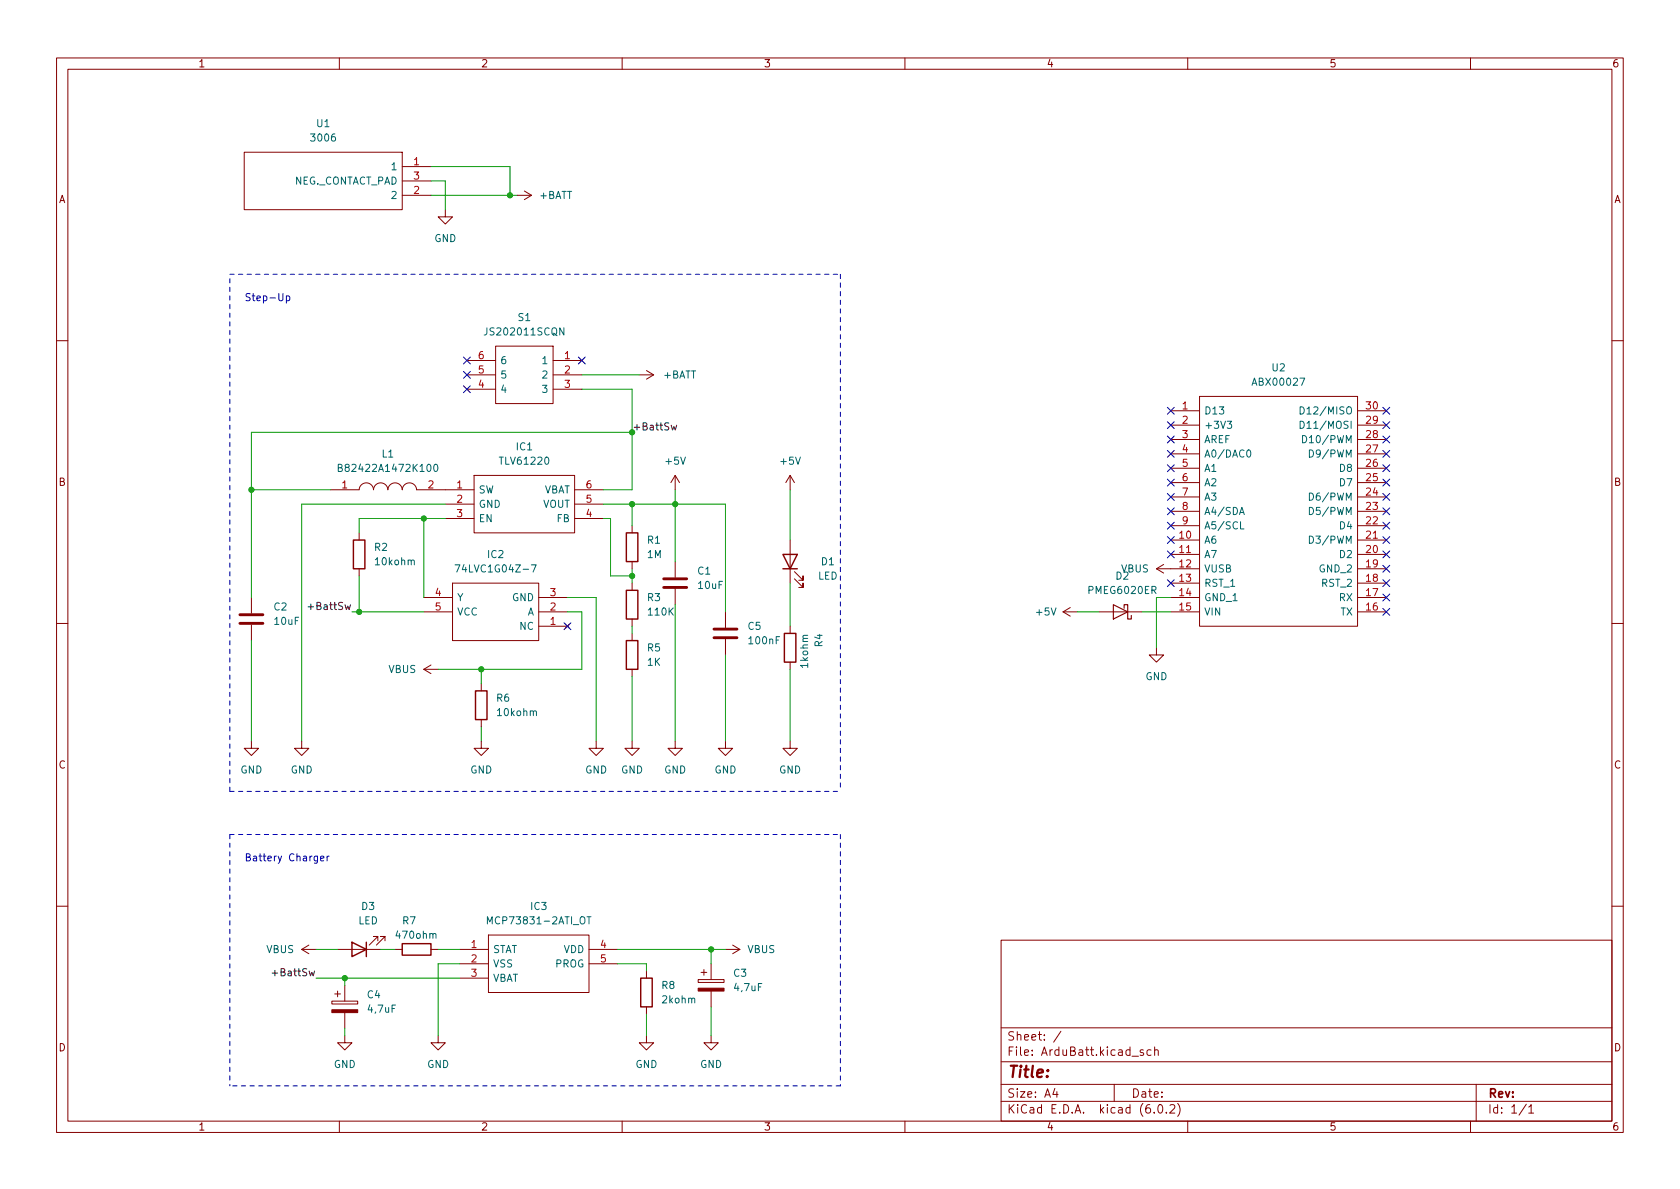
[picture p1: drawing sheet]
<svg xmlns="http://www.w3.org/2000/svg" width="297mm" height="210mm" viewBox="0 0 297 210" stroke-linecap="round" stroke-linejoin="round" font-family="sans-serif">
<g fill="none" stroke="#840000" stroke-width=".18">
<path d="M10 10.2h277v190.1h-277zM12 12.2h273v186.1h-273zM60 10.2v2M110 10.2v2M160 10.2v2M210 10.2v2M260 10.2v2M43.2 26.9h27.9v10.2h-27.9zM71.1 29.5h5.1M71.1 34.5h5.1M71.1 32h5.1M78.7 37.1v1.2h1.3l-1.3 1.3-1.2-1.3h1.2"/>
<path d="M91.4 34.5h2.6M92.7 33.8l1.3 .7M94 34.5l-1.3 .8M10 60.2h2M82.5 66.3h5.1M82.5 63.7h5.1M82.5 68.8h5.1M87.6 61.2h10.2v10.2h-10.2zM97.8 66.3h5.1M97.8 63.7h5.1M97.8 68.8h5.1M113 66.3h2.6"/>
<path d="M114.3 65.5l1.3 .8M115.6 66.3l-1.3 .8M207 72.6h5.1M207 75.2h5.1M207 77.7h5.1M212.1 70.1h27.9v40.6h-27.9zM240 72.6h5.1M240 75.2h5.1M240 77.7h5.1M285 60.2h2M58.4 86.6h5.1a1.27 1.27 0 0 1 1.3-1.2 1.27 1.27 0 0 1 1.2 1.2 1.27 1.27 0 0 1 1.3-1.2 1.27 1.27 0 0 1 1.3 1.2 1.27 1.27 0 0 1 1.2-1.2 1.27 1.27 0 0 1 1.3 1.2 1.27 1.27 0 0 1 1.3-1.2 1.27 1.27 0 0 1 1.3 1.2h10.1M63.5 94.2v1.3"/>
<path d="M78.7 89.1h5.1M78.7 91.7h5.1M83.8 84.1h17.8v10.1h-17.8zM101.6 86.6h5.1M101.6 89.1h5.1M101.6 91.7h5.1M111.8 93v1.2M111.8 99.3v1.3M119.4 84.1l-.8 1.2M119.4 84.1v2.5M119.4 99.3v2.8M119.4 84.1l.7 1.2"/>
<path d="M139.7 84.1l-.8 1.2M139.7 84.1v2.5M139.7 95.5v7.6M139.7 84.1l.8 1.2M205.7 99.8l-1.2 .8M207 95.5h5.1M207 98h5.1M207 93h5.1M207 90.4h5.1M207 87.9h5.1M207 85.3h5.1M207 82.8h5.1"/>
<path d="M207 80.3h5.1M240 95.5h5.1M240 98h5.1M240 93h5.1M240 90.4h5.1M240 87.9h5.1M240 85.3h5.1M240 82.8h5.1M240 80.3h5.1M10 110.2h2M44.4 105.7v2.8M44.4 110.5v2.8"/>
<path d="M63.5 100.6v1.2M74.9 108.2h5.1M74.9 105.7h5.1M74.9 118.4l1.3 .7M74.9 118.4h2.6M76.2 117.6l-1.3 .8M80 103.1h15.2v10.2h-15.2zM95.2 110.7h5.1M95.2 108.2h5.1M95.2 105.7h5.1M99.9 110.4l.8 .7M100.7 110.4l-.8 .7"/>
<path d="M111.8 103.1v1.3M111.8 109.5v1.2M111.8 112v1.3M111.8 118.4v1.2M119.4 104.1v2.8M128.3 108.2v2.8M128.3 113v2.8M139.7 110.7v1.3M139.7 117.1v1.3M140.5 102.4l1.5 1.5v-.8v.8h-.8M140.5 101.1l1.5 1.5v-.8v.8h-.8M188 108.2h2.5"/>
<path d="M188 108.2l1.2 .8M189.2 107.4l-1.2 .8M194.3 108.2h7.6M204.5 114.5v1.3h1.2l-1.2 1.3-1.3-1.3h1.3M204.5 100.6h7.6M204.5 100.6l1.2 .7M207 108.2h5.1M207 105.7h5.1M207 103.1h5.1M240 108.2h5.1M240 105.7h5.1M240 100.6h5.1"/>
<path d="M240 103.1h5.1M285 110.2h2M44.4 131.1v1.2h1.3l-1.3 1.3-1.2-1.3h1.2M53.3 131.1v1.2h1.3l-1.3 1.3-1.2-1.3h1.2M85.1 131.1v1.2h1.3l-1.3 1.3-1.3-1.3h1.3M85.1 120.9v1.3M85.1 127.2v1.3M105.4 131.1v1.2h1.3l-1.3 1.3-1.3-1.3h1.3M111.8 131.1v1.2h1.2l-1.2 1.3-1.3-1.3h1.3M119.4 131.1v1.2h1.2l-1.2 1.3-1.3-1.3h1.3M128.3 131.1v1.2h1.2l-1.2 1.3-1.3-1.3h1.3M139.7 131.1v1.2h1.3l-1.3 1.3-1.3-1.3h1.3"/>
<path d="M10 160.2h2M53.3 167.9h2.6M53.3 167.9l1.3 .8M54.6 167.1l-1.3 .8M58.7 177h4.5v.5h-4.5zM59.2 175.8h1M59.7 167.9h7.6M59.7 175.3v1M61 174.2v2.8M61 179.1v2.8M66.8 166.4v-.8h-.8h.8l-1.5 1.5M68.1 166.4v-.8h-.8h.8l-1.6 1.5"/>
<path d="M69.8 167.9h1.3M76.2 167.9h1.3M81.3 167.9h5.1M81.3 170.4h5.1M81.3 173h5.1M86.4 165.3h17.7v10.2h-17.7zM104.1 167.9h5.1M104.1 170.4h5.1M114.3 171.7v1.3M114.3 178v1.3M123.4 173.2h4.6v.5h-4.6zM124 172h1"/>
<path d="M124.5 171.4v1.1M125.7 170.4v2.8M125.7 175.3v2.7M128.3 167.9h2.5M129.5 167.1l1.3 .8M130.8 167.9l-1.3 .8M177 166.3h108v32h-108zM285 160.2h2M60 198.3v2M61 183.1v1.3h1.2l-1.2 1.3-1.3-1.3h1.3M77.5 183.1v1.3h1.2l-1.2 1.3-1.3-1.3h1.3M110 198.3v2"/>
<path d="M114.3 183.1v1.3h1.3l-1.3 1.3-1.3-1.3h1.3M125.7 183.1v1.3h1.3l-1.3 1.3-1.2-1.3h1.2M160 198.3v2M177 194.8h108M177 191.8h108M177 187.8h108M177 181.8h108M186.5 192.5l-.4 1h1M186.9 193v1M187.6 182.4l-1.3 1.9M197 191.8v3M200.1 186.8h1.2"/>
<path d="M202.1 185.7l-.3-.1-.2 .2v.3l.5 .1v.4h-.5M203.5 185.7l-.4-.1-.3 .3v.4l.1 .3h.6M204.1 196.7v.1M204.1 185.8l.3-.2 .3 .1 .1 .9M204.1 185.1v1.5M204.9 195.4l.2-.1a.81 .81 0 0 1 .6 .7 .81 .81 0 0 1-.3 .8h-.2a.81 .81 0 0 1-.6-.6 .81 .81 0 0 1 .3-.8zM206.2 196.7v.1M206.9 195.5l.5-.2 .2 .2 .1 .3-.9 1h.9M208.2 195.1a1.72 1.72 0 0 1 0 2.3M210 198.3v2M260 198.3v2M261 191.8v6.5"/>
<path d="M269.9 195.3l-1.3 1.9M270.3 195.8l.4-.5v1.5M270.3 196.8h.9"/>
</g>
<g fill="none" stroke="#006464" stroke-width=".18">
<path d="M99.7 58v1.2l-.7-1.2v1.2M217 74.5h.8l-.5 .5 .4 .1v.5l-.2 .2-.5-.2M220.6 79.6h.1a.68 .68 0 0 1 .5 .6 .68 .68 0 0 1-.5 .6 .84 .84 0 0 1-.1-1.2zM229.9 74.5a.64 .64 0 0 1 .7 .6 .64 .64 0 0 1-.7 .7zM229.9 71.9a.64 .64 0 0 1 .7 .7 .64 .64 0 0 1-.7 .6zM230.3 77a.64 .64 0 0 1 .7 .7 .64 .64 0 0 1-.7 .6zM231.5 79.6a.64 .64 0 0 1 .7 .6 .64 .64 0 0 1-.7 .6zM59.8 82.7l.6-.1 .1-.1-.1-.3-.6-.1v1.3h.5l.2-.1v-.4l-.3-.2M76.8 82.2l.2-.1a.68 .68 0 0 1 .4 .6 .68 .68 0 0 1-.4 .7l-.2-.1-.1-.4zM80.5 99.9h.8l-.5 1.3M93.9 99.9h.9l-.5 1.3M219.2 91l.4-1.3 .4 1.3"/>
<path d="M219.3 90.6h.6M219.3 92.3v1.2h.6M231.5 94.8a.64 .64 0 0 1 .7 .6 .64 .64 0 0 1-.7 .7zM231.5 89.7a.64 .64 0 0 1 .7 .7 .64 .64 0 0 1-.7 .6zM231.5 87.2a.64 .64 0 0 1 .7 .6 .64 .64 0 0 1-.7 .7zM86.2 163.4v-1.3l.4 .9 .4-.9v1.3M103.8 162.1h.7M104.1 162.1v1.3"/>
</g>
<path d="M62.5 95.5h2v5.1h-2zM110.7 94.2h2.1v5.1h-2.1zM138.4 98h2.6l-1.3 2.6zM110.7 104.4h2.1v5.1h-2.1zM110.7 113.3h2.1v5.1h-2.1zM138.4 100.6h2.6M138.7 112h2v5.1h-2zM84.1 122.2h2v5h-2zM62.2 166.6l2.6 1.3-2.6 1.3zM64.8 166.6v2.6M71.1 166.9h5.1v2h-5.1zM113.3 173h2v5h-2z" fill="none" stroke="#840000" stroke-width=".25"/>
<g fill="#840000" stroke="#840000" stroke-width=".18">
<path d="M123.4 174.7h4.6v.6h-4.6z"/>
<path d="M58.7 178.6h4.5v.5h-4.5z"/>
</g>
<path d="M42.4 110.2h4.1M42.4 108.7h4.1M117.3 103.9h4.1M117.3 102.4h4.1M126.2 112.8h4.1M126.2 111.2h4.1" fill="none" stroke="#840000" stroke-width=".51"/>
<path d="M196.8 106.9l2.6 1.3-2.6 1.3zM198.8 107.6v-.7h.6v2.6h.6v-.7" fill="none" stroke="#840000" stroke-width=".2"/>
<path d="M118.7 75.2l.2 .8 .3-.6 .2 .6 .2-.8M54.5 107.3h.9M48.1 172.1h1" fill="none" stroke="#0f0f0f" stroke-width=".18"/>
<path d="M50.6 52.4l.4-.1 .2 .3-.1 .5h-.5M50.6 52.3v1.3M56.7 151.8l.6-.1-.1-.2-.3-.1-.2 .2v.6h.5M57.8 151.4v.8M58.2 151.4l-.4 .2" fill="none" stroke="#0000c2" stroke-width=".18"/>
<path d="M40.6 48.5h108M148.6 48.5v91.4M40.6 139.9v-91.4M40.6 139.9h108M40.6 147.6v44.4M40.6 147.6h108M148.6 147.6v44.4M148.6 192h-108" fill="none" stroke="#0000c2" stroke-width=".18" stroke-dasharray=".8 .8"/>
<g fill="none" stroke="#009600" stroke-width=".18">
<path d="M76.2 32h2.5v5.1M76.2 29.5h14v5M76.2 34.5h15.2M102.9 68.8h8.9v17.8h-5.1M102.9 66.3h10.1M111.8 76.4h-67.4v29.3M44.4 86.6h14M74.9 91.7v14M78.7 91.7h-15.2v2.5M78.7 89.1h-25.4v42M106.7 91.7h1.2v10.1h3.9M106.7 89.1h21.6v19.1"/>
<path d="M111.8 89.1v3.9M119.4 86.6v12.7M139.7 86.6v8.9M44.4 113.3v17.8M62.2 108.2h12.7M63.5 101.8v6.4M85.1 118.4v2.5M100.3 108.2h2.6v10.2h-25.4M100.3 105.7h5.1v25.4M111.8 100.6v2.5M111.8 110.7v1.3M111.8 119.6v11.5"/>
<path d="M119.4 106.9v24.2M128.3 115.8v15.3M139.7 103.1v7.6M139.7 118.4v12.7M190.5 108.2h3.8M201.9 108.2h5.1M207 105.7h-2.5v8.8M85.1 128.5v2.6M55.9 173h25.4M55.9 167.9h3.8M61 173v1.2M67.3 167.9h2.5"/>
<path d="M77.5 167.9h3.8M81.3 170.4h-3.8v12.7M109.2 170.4h5.1v1.3M109.2 167.9h19.1M114.3 179.3v3.8M125.7 167.9v2.5M125.7 178v5.1M61 181.9v1.2"/>
</g>
<g fill="none" stroke="#000084" stroke-width=".18">
<path d="M81.9 68.2l1.3 1.2M81.9 63.1l1.3 1.3M81.9 65.7l1.3 1.2M83.2 68.2l-1.3 1.2M83.2 63.1l-1.3 1.3M83.2 65.7l-1.3 1.2M102.3 63.1l1.2 1.3M103.5 63.1l-1.2 1.3M206.4 79.6l1.2 1.3M206.4 77.1l1.2 1.2M206.4 74.6l1.2 1.2M206.4 72l1.2 1.2"/>
<path d="M207.6 79.6l-1.2 1.3M207.6 77.1l-1.2 1.2M207.6 74.6l-1.2 1.2M207.6 72l-1.2 1.2M244.5 79.6l1.2 1.3M244.5 77.1l1.2 1.2M244.5 72l1.2 1.2M244.5 74.6l1.2 1.2M245.7 79.6l-1.2 1.3M245.7 77.1l-1.2 1.2M245.7 72l-1.2 1.2M245.7 74.6l-1.2 1.2"/>
<path d="M206.4 82.2l1.2 1.2M206.4 89.8l1.2 1.2M206.4 92.3l1.2 1.3M206.4 94.9l1.2 1.2M206.4 97.4l1.2 1.2M206.4 87.3l1.2 1.2M206.4 84.7l1.2 1.2M207.6 82.2l-1.2 1.2M207.6 89.8l-1.2 1.2M207.6 92.3l-1.2 1.3M207.6 94.9l-1.2 1.2M207.6 97.4l-1.2 1.2"/>
<path d="M207.6 87.3l-1.2 1.2M207.6 84.7l-1.2 1.2M244.5 97.4l1.2 1.2M244.5 82.2l1.2 1.2M244.5 84.7l1.2 1.2M244.5 87.3l1.2 1.2M244.5 92.3l1.2 1.3M244.5 89.8l1.2 1.2M244.5 94.9l1.2 1.2M244.5 100l1.2 1.2M245.7 97.4l-1.2 1.2M245.7 82.2l-1.2 1.2"/>
<path d="M245.7 84.7l-1.2 1.2M245.7 87.3l-1.2 1.2M245.7 92.3l-1.2 1.3M245.7 89.8l-1.2 1.2M245.7 94.9l-1.2 1.2M245.7 100l-1.2 1.2M99.7 110.1l1.2 1.2M100.9 110.1l-1.2 1.2M206.4 102.5l1.2 1.2M207.6 102.5l-1.2 1.2M244.5 107.6l1.2 1.2M244.5 102.5l1.2 1.2"/>
<path d="M244.5 105l1.2 1.3M245.7 107.6l-1.2 1.2M245.7 102.5l-1.2 1.2M245.7 105l-1.2 1.3"/>
</g>
<g fill="#009600" stroke="#009600" stroke-width=".18">
<circle cx="44.4" cy="86.6" r=".46"/>
<circle cx="74.9" cy="91.7" r=".46"/>
<circle cx="90.2" cy="34.5" r=".46"/>
<circle cx="61" cy="173" r=".46"/>
<circle cx="85.1" cy="118.4" r=".46"/>
<circle cx="111.8" cy="101.8" r=".46"/>
<circle cx="111.8" cy="76.4" r=".46"/>
<circle cx="111.8" cy="89.1" r=".46"/>
<circle cx="119.4" cy="89.1" r=".46"/>
<circle cx="125.7" cy="167.9" r=".46"/>
<circle cx="63.5" cy="108.2" r=".46"/>
</g>
<text font-size="2.8" fill="#840000" x="178" y="190.6">Title:</text>
<g font-size="2.1" fill="#840000">
<text x="178" y="184">Sheet: /</text>
<text x="178" y="186.7">File: ArduBatt.kicad_sch</text>
<text x="178" y="196.9">KiCad E.D.A. kicad (6.0.2)</text>
<text x="178" y="194.1">Size: A4</text>
<text x="200" y="194.1">Date:</text>
<text x="263" y="194.1">Rev:</text>
<text x="263" y="196.9">Id: 1/1</text>
</g>
<g font-size="1.8" fill="#840000">
<text x="35" y="11.9">1</text>
<text x="85" y="11.9">2</text>
<text x="135" y="11.9">3</text>
<text x="185" y="11.9">4</text>
<text x="235" y="11.9">5</text>
<text x="285" y="11.9">6</text>
<text x="10.3" y="35.9">A</text>
<text x="285.3" y="35.9">A</text>
<text x="10.3" y="85.9">B</text>
<text x="285.3" y="85.9">B</text>
<text x="10.3" y="135.9">C</text>
<text x="285.3" y="135.9">C</text>
<text x="10.3" y="185.9">D</text>
<text x="285.3" y="185.9">D</text>
<text x="35" y="199.9">1</text>
<text x="85" y="199.9">2</text>
<text x="135" y="199.9">3</text>
<text x="185" y="199.9">4</text>
<text x="235" y="199.9">5</text>
<text x="285" y="199.9">6</text>
</g>
<g font-size="1.8" fill="#006464">
<text x="56" y="22.5">U1</text>
<text x="55.2" y="25">3006</text>
<text x="51.7" y="32.6">NEG._CONTACT_PAD</text>
<text x="69.4" y="30.1">1</text>
<text x="69.4" y="35.2">2</text>
<text x="95.4" y="35.2">+BATT</text>
<text x="76.8" y="42.8">GND</text>
<text x="86.1" y="59.3">JS202011SCQN</text>
<text x="91.6" y="56.8">S1</text>
<text x="88.4" y="64.4">6</text>
<text x="96" y="64.4">1</text>
<text x="224.9" y="65.7">U2</text>
<text x="88.4" y="69.5">4</text>
<text x="88.4" y="66.9">5</text>
<text x="96" y="66.9">2</text>
<text x="96" y="69.5">3</text>
<text x="117.3" y="66.9">+BATT</text>
<text x="221.7" y="68.2">ABX00027</text>
<text x="212.9" y="73.3">D13</text>
<text x="212.9" y="75.8">+3V3</text>
<text x="231" y="75.8">D11/MOSI</text>
<text x="231" y="73.3">D12/MISO</text>
<text x="60.8" y="83.4">B82422A1472K100</text>
<text x="67.5" y="80.9">L1</text>
<text x="88.6" y="82.2">TLV61220</text>
<text x="91.3" y="79.6">IC1</text>
<text x="117.8" y="82.2">+5V</text>
<text x="138.1" y="82.2">+5V</text>
<text x="212.9" y="78.4">AREF</text>
<text x="212.9" y="80.9">A0/DAC0</text>
<text x="212.9" y="83.4">A1</text>
<text x="231.2" y="78.4">D10/PWM</text>
<text x="232.2" y="80.9">D9/PWM</text>
<text x="237" y="83.4">D8</text>
<text x="84.6" y="87.2">SW</text>
<text x="84.6" y="89.8">GND</text>
<text x="95.9" y="89.8">VOUT</text>
<text x="96" y="87.2">VBAT</text>
<text x="212.9" y="86">A2</text>
<text x="212.9" y="88.5">A3</text>
<text x="232.2" y="88.5">D6/PWM</text>
<text x="237" y="86">D7</text>
<text x="84.6" y="92.3">EN</text>
<text x="98.5" y="92.3">FB</text>
<text x="212.9" y="91.1">A4/SDA</text>
<text x="212.9" y="93.6">A5/SCL</text>
<text x="232.2" y="91.1">D5/PWM</text>
<text x="237" y="93.6">D4</text>
<text x="66.2" y="97.4">R2</text>
<text x="66.5" y="99.9">10kohm</text>
<text x="81.4" y="101.2">74LVC1G04Z-7</text>
<text x="86.3" y="98.7">IC2</text>
<text x="114.5" y="98.7">1M</text>
<text x="114.5" y="96.1">R1</text>
<text x="123.4" y="101.6">C1</text>
<text x="145.2" y="99.9">D1</text>
<text x="198.2" y="101.2">VBUS</text>
<text x="212.9" y="96.1">A6</text>
<text x="212.9" y="98.7">A7</text>
<text x="212.9" y="101.2">VUSB</text>
<text x="232.2" y="96.1">D3/PWM</text>
<text x="233.4" y="101.2">GND_2</text>
<text x="237" y="98.7">D2</text>
<text x="48.4" y="107.9">C2</text>
<text x="80.8" y="106.3">Y</text>
<text x="90.6" y="106.3">GND</text>
<text x="114.5" y="106.3">R3</text>
<text x="123.5" y="104.1">10uF</text>
<text x="144.6" y="102.5">LED</text>
<text x="192.6" y="105">PMEG6020ER</text>
<text x="197.3" y="102.5">D2</text>
<text x="212.9" y="103.8">RST_1</text>
<text x="212.9" y="106.3">GND_1</text>
<text x="233.8" y="103.8">RST_2</text>
<text x="236.8" y="106.3">RX</text>
<text x="48.6" y="110.5">10uF</text>
<text x="80.8" y="108.8">VCC</text>
<text x="91.9" y="111.4">NC</text>
<text x="93.2" y="108.8">A</text>
<text x="114.7" y="108.8">110K</text>
<text x="132.3" y="111.4">C5</text>
<text x="132.5" y="113.9">100nF</text>
<text x="183.3" y="108.8">+5V</text>
<text x="212.9" y="108.8">VIN</text>
<text x="237" y="108.8">TX</text>
<text x="68.7" y="119">VBUS</text>
<text x="114.5" y="115.2">R5</text>
<text x="114.5" y="117.7">1K</text>
<text x="142.9" y="118" transform="rotate(-90 142.9 118)">1kohm</text>
<text x="145.4" y="114.4" transform="rotate(-90 145.4 114.4)">R4</text>
<text x="87.8" y="124.1">R6</text>
<text x="202.5" y="120.3">GND</text>
<text x="88.1" y="126.6">10kohm</text>
<text x="42.5" y="136.8">GND</text>
<text x="51.4" y="136.8">GND</text>
<text x="83.1" y="136.8">GND</text>
<text x="103.4" y="136.8">GND</text>
<text x="109.8" y="136.8">GND</text>
<text x="117.4" y="136.8">GND</text>
<text x="126.3" y="136.8">GND</text>
<text x="137.7" y="136.8">GND</text>
<text x="64" y="160.9">D3</text>
<text x="93.9" y="160.9">IC3</text>
<text x="63.3" y="163.4">LED</text>
<text x="70.2" y="166">470ohm</text>
<text x="71.2" y="163.4">R7</text>
<text x="86.9" y="163.4">MCP73831-2ATI_OT</text>
<text x="47.1" y="168.5">VBUS</text>
<text x="87.1" y="168.5">STAT</text>
<text x="87.1" y="171.1">VSS</text>
<text x="87.1" y="173.6">VBAT</text>
<text x="98.2" y="171.1">PROG</text>
<text x="99.6" y="168.5">VDD</text>
<text x="129.7" y="172.7">C3</text>
<text x="132.2" y="168.5">VBUS</text>
<text x="65" y="176.5">C4</text>
<text x="65.2" y="179.1">4,7uF</text>
<text x="117" y="174.9">R8</text>
<text x="117.2" y="177.4">2kohm</text>
<text x="129.9" y="175.3">4,7uF</text>
<text x="59" y="188.8">GND</text>
<text x="75.5" y="188.8">GND</text>
<text x="112.3" y="188.8">GND</text>
<text x="123.8" y="188.8">GND</text>
</g>
<g font-size="1.8" fill="#a90000">
<text x="73.2" y="29.2">1</text>
<text x="73.2" y="34.3">2</text>
<text x="73.2" y="31.7">3</text>
<text x="84.6" y="63.5">6</text>
<text x="99.8" y="63.5">1</text>
<text x="84.6" y="68.6">4</text>
<text x="84.6" y="66">5</text>
<text x="99.8" y="66">2</text>
<text x="99.8" y="68.6">3</text>
<text x="209.1" y="72.4">1</text>
<text x="209.1" y="74.9">2</text>
<text x="209.1" y="77.5">3</text>
<text x="241.6" y="77.5">28</text>
<text x="241.6" y="74.9">29</text>
<text x="241.6" y="72.4">30</text>
<text x="209.1" y="80">4</text>
<text x="209.1" y="82.5">5</text>
<text x="241.6" y="82.5">26</text>
<text x="241.6" y="80">27</text>
<text x="60.5" y="86.4">1</text>
<text x="75.7" y="86.4">2</text>
<text x="80.8" y="86.4">1</text>
<text x="80.8" y="88.9">2</text>
<text x="103.6" y="88.9">5</text>
<text x="103.6" y="86.4">6</text>
<text x="209.1" y="85.1">6</text>
<text x="209.1" y="87.6">7</text>
<text x="241.6" y="87.6">24</text>
<text x="241.6" y="85.1">25</text>
<text x="80.8" y="91.4">3</text>
<text x="103.6" y="91.4">4</text>
<text x="208.6" y="95.2">10</text>
<text x="209.1" y="90.2">8</text>
<text x="209.1" y="92.7">9</text>
<text x="241.6" y="95.2">21</text>
<text x="241.6" y="92.7">22</text>
<text x="241.6" y="90.2">23</text>
<text x="208.6" y="97.8">11</text>
<text x="208.6" y="100.3">12</text>
<text x="241.6" y="100.3">19</text>
<text x="241.6" y="97.8">20</text>
<text x="77" y="105.4">4</text>
<text x="77" y="107.9">5</text>
<text x="97.3" y="107.9">2</text>
<text x="97.3" y="105.4">3</text>
<text x="208.6" y="102.9">13</text>
<text x="208.6" y="105.4">14</text>
<text x="208.6" y="107.9">15</text>
<text x="241.6" y="107.9">16</text>
<text x="241.6" y="105.4">17</text>
<text x="241.6" y="102.9">18</text>
<text x="97.3" y="110.5">1</text>
<text x="83.3" y="167.6">1</text>
<text x="106.2" y="167.6">4</text>
<text x="83.3" y="170.2">2</text>
<text x="83.3" y="172.7">3</text>
<text x="106.2" y="170.2">5</text>
</g>
<g font-size="1.8" fill="#0000c2">
<text x="43.2" y="53.2">Step-Up</text>
<text x="43.2" y="152.3">Battery Charger</text>
</g>
<g font-size="1.8" fill="#0f0f0f">
<text x="111.8" y="76.1">+BattSw</text>
<text x="55.2" y="107.8">+BattSw</text>
<text x="48.9" y="172.6">+BattSw</text>
</g>
</svg>
